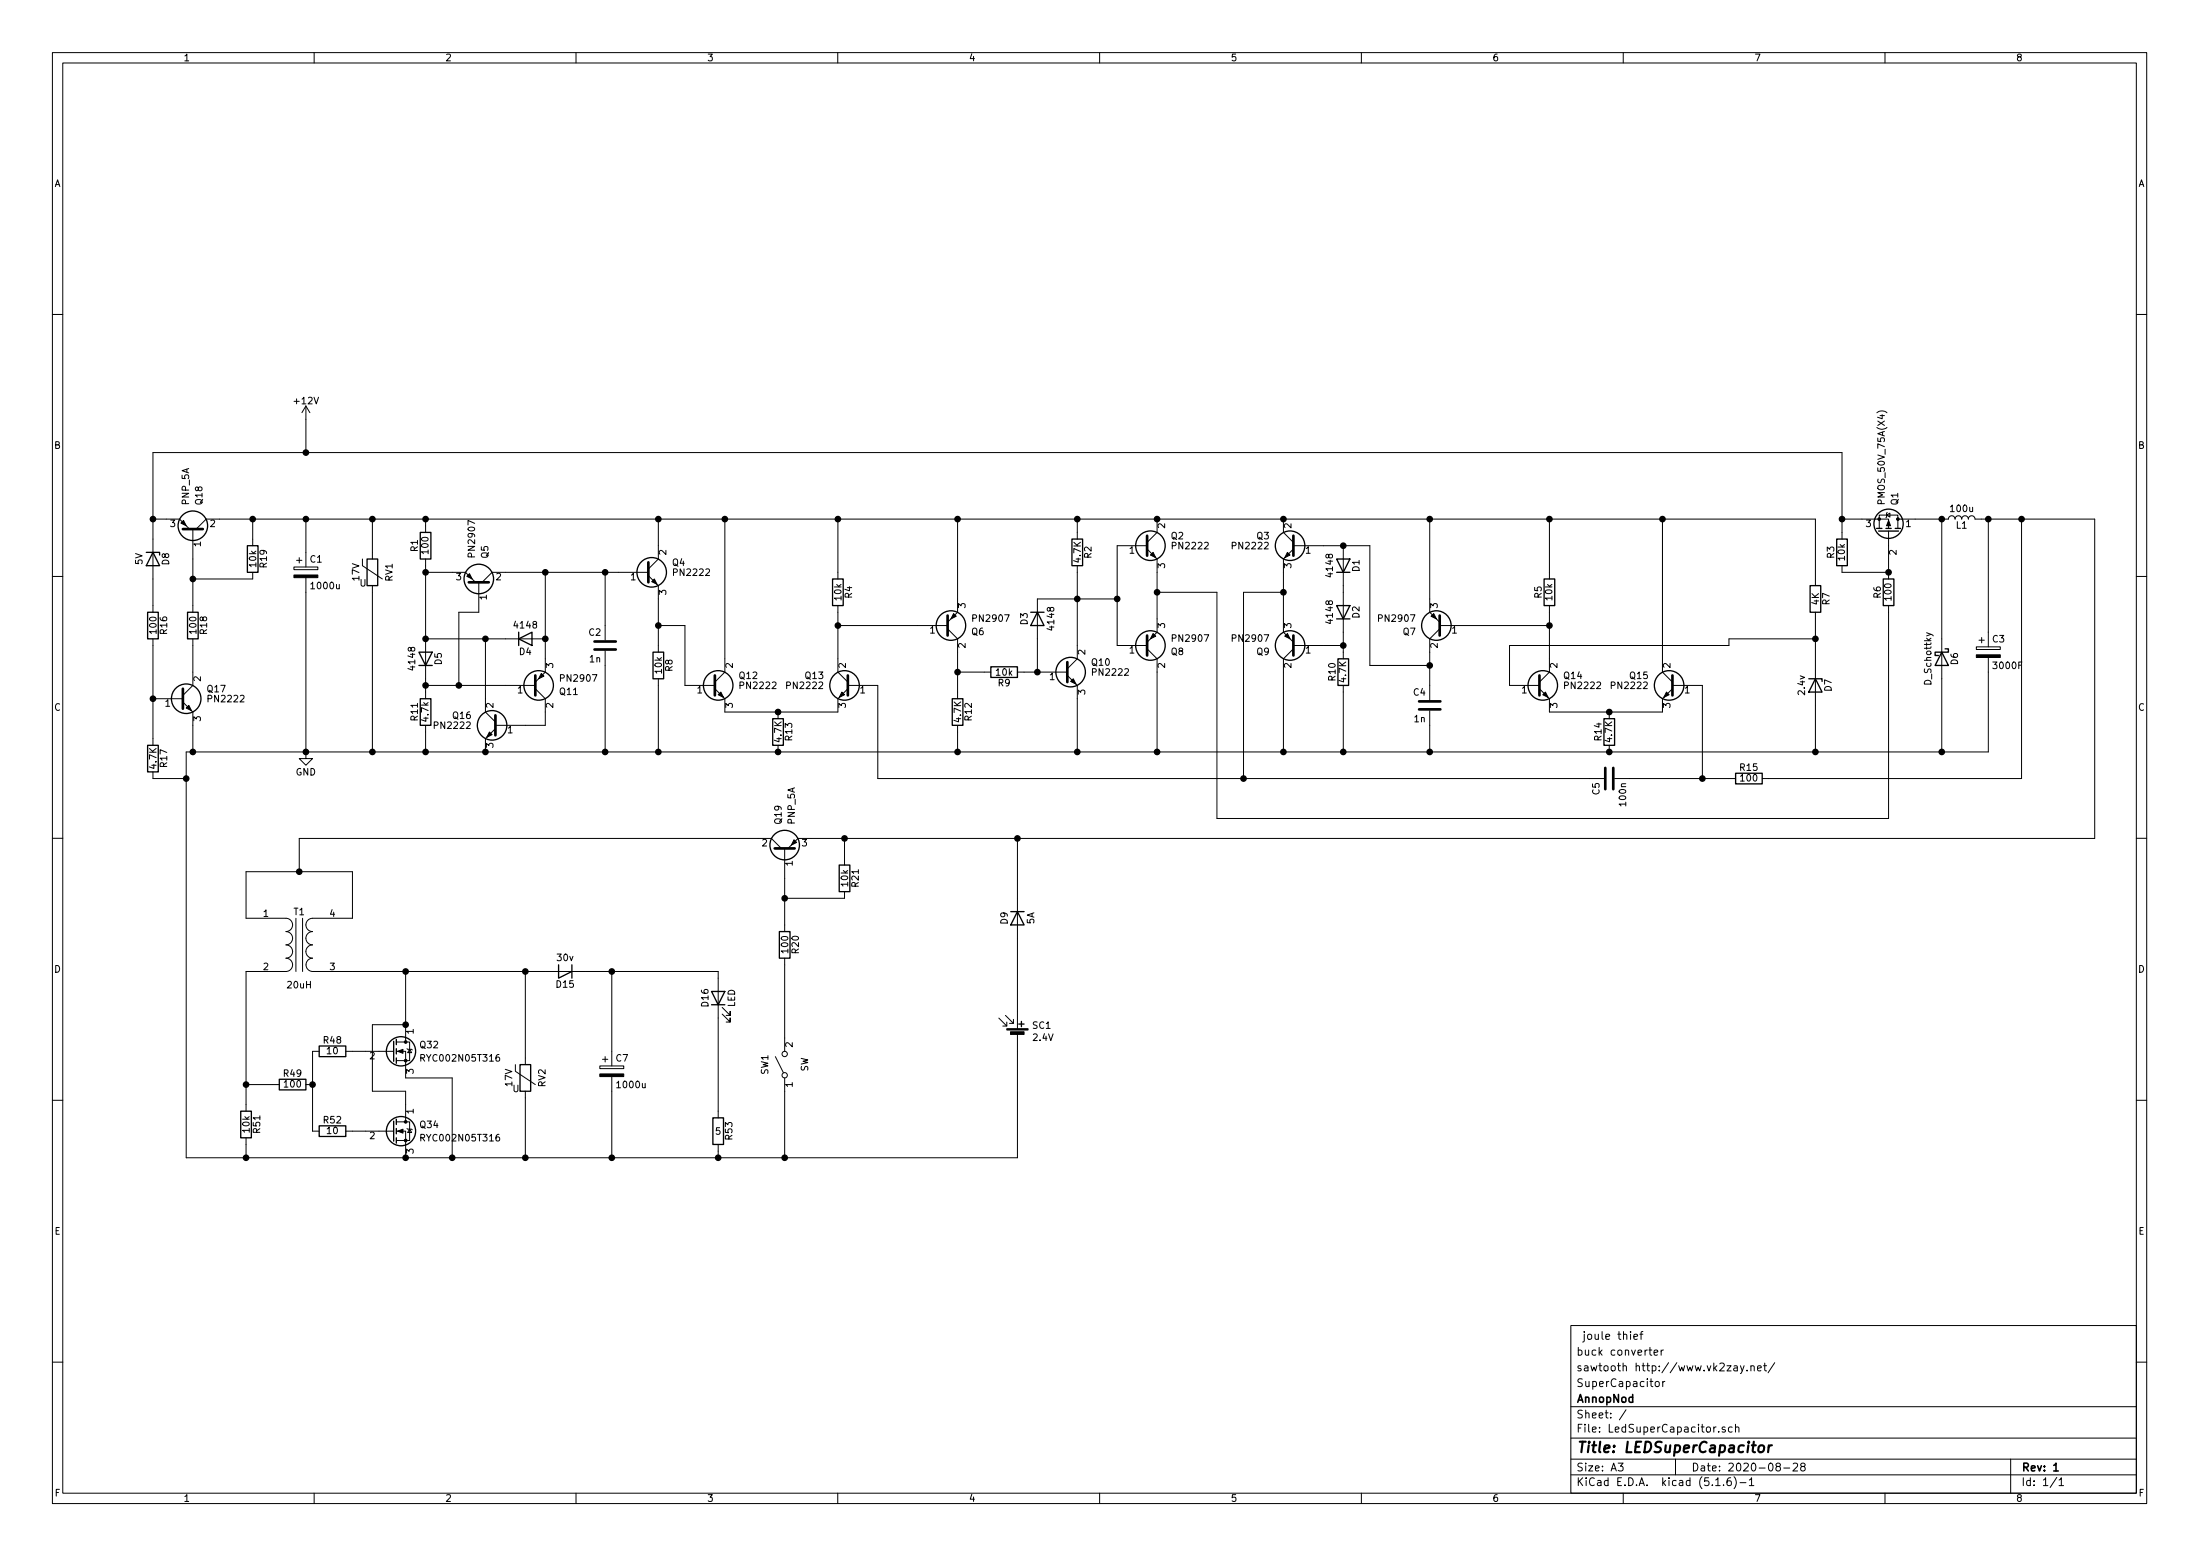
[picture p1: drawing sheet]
<svg xmlns="http://www.w3.org/2000/svg" width="420mm" height="297mm" viewBox="0 0 420 297" stroke-linecap="round" stroke-linejoin="round" font-family="sans-serif">
<g fill="none" stroke="#000" stroke-width=".19">
<path d="M10 10h400v277h-400zM12 12h396v273.1h-396zM60 10v2M110 10v2M160 10v2M210 10v2M260 10v2M310 10v2M360 10v2M10 60h2M58.4 77.5l-.7 1.3M58.4 77.5v8.9"/>
<path d="M58.4 77.5l.8 1.3M358.4 78.8a1.47 1.47 0 0 1 2 0M408 60h2M29.2 99.1h5.1l1.9 1.9M48.3 99.1v5.1M58.4 99.1v9.1M71.1 99.1v7.6M81.3 99.1v2.5M125.7 99.1v7.6l-1.9 1.9M138.4 99.1v29.2l-1.9 1.9M160 99.1v11.4M182.9 99.1v17.8l-1.9 1.9"/>
<path d="M205.7 99.1v3.8M221 99.1v2.5l-1.9 1.9M245.1 99.1v2.5l1.9 1.9M273 99.1v17.8l2 1.9M295.9 99.1v11.4M317.5 99.1v29.2l1.9 1.9M351.8 99.1h8.9v1.8M360.3 98.3l.6-.3v.7zM360.4 97.8l-.2 1M362.5 99.1h9.6a.63 .63 0 0 1 .6-.6 .63 .63 0 0 1 .7 .6 .63 .63 0 0 1 .6-.6 .63 .63 0 0 1 .6 .6 .63 .63 0 0 1 .7-.6 .63 .63 0 0 1 .6 .6 .63 .63 0 0 1 .7-.6 .63 .63 0 0 1 .6 .6h22.8v61h-247.6l-1.9 1.9M370.8 99.1v44.4M379.7 99.1v24.4"/>
<path d="M386.1 99.1v49.5h-49.6M10 110h2M36.8 101v15.9M37.5 101l1.9-1.9h307.3v12.7M48.3 109.3v1.2h-11.5M56.1 108.2h4.6v.5h-4.6zM56.6 107h1.1M57.1 106.5v1M58.4 110.3v34.5h1.3l-1.3 1.3-1.3-1.3h1.3M69.2 106.7v1.3l3.8 2.5M71.1 111.8v31.7M81.3 109.3h7.6l1.9 1.9"/>
<path d="M81.3 106.7v26.7M91.4 111.2v5.7h-3.8v13.9M104.1 109.3v19l-1.9 1.9M115.6 109.3v12.9M123.8 109.9l1.9 1.9v12.7M123.8 109.3h-29.8l-1.9 1.9M125.7 119.4h5.1v11.4h5.7M160 119.4h21M160 115.6v12.7l1.9 1.9M205.7 108v17.8l-1.9 1.9M213.4 114.3h-15.3v14M219.1 104.8l1.9 1.9v14l-1.9 1.9"/>
<path d="M219.1 104.2h-5.7v19h5.7M221 113.1h11.4v43.1h128.3v-40.6M245.1 113.1h-7.6v35.5M247 104.8l-1.9 1.9v14l1.9 1.9M247 104.2h14.6v22.8h11.4M256.5 104.2v21.6M275 119.4h20.9M295.9 115.6v12.7l-1.9 1.9M346.7 116.9v26.6M351.8 102.9v-16.5h-322.6v30.5M351.8 108v1.3h8.9M358.9 100.9v-2.6h3.6v2.6"/>
<path d="M360.7 101.4v9.1M408 110h2M29.2 122v20.3M29.2 133.4h5.7M34.9 134l1.9 1.9v7.6M36.8 122v8.8l-1.9 2M81.3 130.8h20.9M81.3 138.5v5M81.3 122h22.8M92.7 122v13.9l1.9 1.9M94.6 139.1l-1.9 1.9v2.5M102.2 131.5l1.9 1.9v5.1h-9.5"/>
<path d="M115.6 124.2v19.3M125.7 129.6v13.9M136.5 131.5l1.9 1.9v2.5h21.6v-2.5l1.9-1.9M148.6 135.9v1.3M161.9 130.8h5.7v17.8h138.7M181 120.1l1.9 1.9v11.4M182.9 138.5v5M182.9 128.3h6.3M194.3 128.3h9.5M203.8 128.9l1.9 1.9v12.7M219.1 123.9l1.9 1.9v17.7M247 123.2h9.5"/>
<path d="M247 123.9l-1.9 1.9v17.7M256.5 130.8v12.7M273 135.7v7.8M275 120.1l-2 1.9v11.6M294 131.5l1.9 1.9v2.5h21.6v-2.5l1.9-1.9M307.3 135.9v1.3M319.4 130.8h5.7v17.8M346.7 122h-16.5v1.2h-41.9v7.6h5.7M367.9 120.8l1.2 .4 .1 .2M377.4 123.5h4.6v.5h-4.6zM378 122.2h1M378.5 121.7v1"/>
<path d="M379.7 125.5v18h-344.1v77.5h158.7v-23.6M29.2 147.4v1.2h6.4M148.6 142.3v1.2M307.3 142.3v1.2M308.4 148.6h23.1M10 160h2M56.5 175.3v10.2M57.8 175.3v10.2M149.2 162l-1.9-1.9h-90.2v6.3M149.9 162v15.8M161.3 160.1v5M161.3 170.2v1.3h-11.4"/>
<path d="M194.3 160.1v36.3M408 160h2M75.7 198.9h2.5v3.6h-2.5M77.5 185.5v13.4M77.5 195.6h-6.4v12.7h6.4v5.9M100.3 185.5v17.7M116.8 185.5v18M137.9 193.6l1.5 1.5v-.8v.8h-.7M137.9 192.3l1.5 1.5v-.7v.7h-.7M149.9 182.9v17.8M190.8 194.3l1.5 1.6M192 193.8l1.5 1.6"/>
<path d="M192.3 195.1v.8h-.8M193.5 194.6v.8h-.7M10 210h2M47 212.1v-26.6h7.6a1.27 1.27 0 0 0 1.3-1.3 1.27 1.27 0 0 0-1.3-1.3 1.27 1.27 0 0 0 1.3-1.3 1.27 1.27 0 0 0-1.3-1.2 1.27 1.27 0 0 0 1.3-1.3 1.27 1.27 0 0 0-1.3-1.3 1.27 1.27 0 0 0 1.3-1.2 1.27 1.27 0 0 0-1.3-1.3h-7.6v-8.9h20.3v8.9h-7.6a1.27 1.27 0 0 0-1.3 1.3 1.27 1.27 0 0 0 1.3 1.2 1.27 1.27 0 0 0-1.3 1.3 1.27 1.27 0 0 0 1.3 1.3 1.27 1.27 0 0 0-1.3 1.2 1.27 1.27 0 0 0 1.3 1.3 1.27 1.27 0 0 0-1.3 1.3 1.27 1.27 0 0 0 1.3 1.3h77.5v27.9M47 217.2v3.8M47 207h6.3M58.4 207h1.3M61 200.7h-1.3v15.2h1.3M66 215.9h9.2M66 200.7h9.2M75.7 215.9h1.8v5.1M75.7 214.2h2.5v3.5h-2.5"/>
<path d="M75.7 200.7h1.8v5.1h8.9v15.2M77.7 215.4l1 .3M77.7 200.2l1 .2M78.2 215.6l.4 .6h-.7zM78.2 200.3l.4 .7h-.7zM80.4 217.2h.6l.1-.2-.1-.3-.6-.2v1.3M80.4 202l.6-.1 .1-.2-.1-.3-.6-.1v1.3M95.3 216.5l-.4 .1a.87 .87 0 0 0 0 1.2l.5-.1v-.5l-.5-.2-.2 .3M95.3 201.3l-.4 .1a.87 .87 0 0 0 0 1.2l.5-.2v-.5l-.5-.1-.2 .2M98.4 203.2v1.3l3.8 2.5M100.3 208.3v12.7M114.6 203.5h4.5v.5h-4.5z"/>
<path d="M115.1 202.2h1M115.6 201.7v1M116.8 205.5v15.5M137.2 218.5v2.5M148.1 201.7l1.5 3.1M149.9 205.8v15.2M408 210h2M300 253h108v32.1h-108zM311.4 254.2v.1M311.4 254.7v1M312 255.2l.8-.1-.1-.3-.4-.1-.3 .2 .1 .7h.6M313.2 254.7h.6"/>
<path d="M313.8 254.2l-.3 .1-.1 .1v1.3M314.9 257.7h.6M315.1 257.2v1.3l.4 .2M315.9 258.2l.7-.1-.1-.3-.4-.1-.2 .2 .1 .7h.5M317.2 257.7v1M317.7 257.7l-.5 .3M10 260h2M300 278.5h108M300 274.5h108M300 268.5h108M309 279.3h1l-.5 .6 .4 .1v.7l-.2 .1-.7-.1M310.5 269.1l-1.2 2"/>
<path d="M316.2 263.8l.2-.1 .4 .1 .1 .6-.1 .2-.4 .1-.2-.1zM317.6 263.7v1M318 263.7l-.4 .1v.2M320 278.5v3M328.2 273.3v.1M329.5 272.5a.37 .37 0 0 0-.6 .1l.1 .2 .5 .2v.1l-.2 .3-.4-.1M330.8 272.5l-.4-.1-.3 .3 .1 .6 .2 .1 .4-.1M331.2 260.8h.5l.1 .9M331.4 272.5h.1a.37 .37 0 0 1 .6 .1v.8M331.4 271.9v1.5M331.8 261.1h-.5l-.2 .3 .2 .3 .5-.1M332.4 260.7l.3 1"/>
<path d="M333.1 260.7l-.5 1.4-.2 .1M333.7 261.6v.1M334.4 260.8a.37 .37 0 0 1 .6 .1v.8M334.4 260.7v1M335.7 261.2l.7-.1-.1-.3-.4-.1-.2 .2v.7h.6M336.8 260.7h.6M337 260.2v1.3l.4 .2M338.9 260.1l-1.2 2M339.5 279.9l-.3-.2v-.2l.3-.2 .4 .1 .1 .2-.1 .3h-.4l-.3 .3v.5l.3 .1 .4-.1 .1-.2v-.3l-.2-.3M342.5 279.5l.5-.2 .3 .2v.2l-.9 1.1h.9M344.2 279.9l-.3-.2 .1-.2 .2-.2 .4 .1 .2 .2-.1 .2-.5 .1-.3 .3v.3l.3 .3h.2l.4-.3-.1-.4-.3-.2M384 278.5v6.6"/>
<path d="M408 260h2M60 285.1v1.9M110 285.1v1.9M160 285.1v1.9M210 285.1v1.9M260 285.1v1.9M300 281.5h108M310 285.1v1.9M327.7 283.6h.8M329.2 283.5v.1M330.5 282.1a.59 .59 0 0 0-.7 .6l.1 .8 .5 .1 .2-.1 .1-.5-.2-.3h-.4l-.3 .3M331.2 281.9a1.71 1.71 0 0 1 0 2.3"/>
<path d="M332.3 283h1.2M334.1 282.5l.4-.4v1.5M334.1 283.6h.8M340.7 280.2h1.1M360 285.1v1.9M392.8 282l-1.3 2M393.2 282.5l.5-.4v1.5M393.2 283.6h.9"/>
<circle cx="149.9" cy="205.3" r=".51"/>
<circle cx="149.9" cy="201.2" r=".51"/>
</g>
<path d="M392.2 279.7l.5-.4v1.5M392.2 280.8h.9" fill="none" stroke="#000" stroke-width=".3"/>
<path d="M336 276.1l.1-.1a.54 .54 0 0 1 .8 .3v.5a.56 .56 0 0 1-.6 .4 .56 .56 0 0 1-.5-.4zM337.8 275.9l-.1 1.3M338.4 275.9a.55 .55 0 0 0-.6 .4" fill="none" stroke="#000" stroke-width=".41"/>
<g fill="none" stroke="#000" stroke-width=".25">
<path d="M27.9 105.4h2.6v.6M28.2 116.9h2v5.1h-2zM29.2 105.4l1.3 2.6h-2.6zM35.8 116.9h2v5.1h-2zM47.2 104.2h2.1v5.1h-2.1zM70.1 106.7h2v5.1h-2zM80.3 101.6h2v5.1h-2zM159 110.5h2v5.1h-2zM196.8 116.9h2.6M198.1 116.9l1.3 2.5h-2.6zM204.7 102.9h2.1v5.1h-2.1zM255.3 115.6h2.5l-1.3 2.5z"/>
<path d="M255.3 106.7h2.5l-1.3 2.6zM255.3 118.1h2.5M255.3 109.3h2.5M294.9 110.5h2v5.1h-2zM345.7 111.8h2v5.1h-2zM350.8 102.9h2v5.1h-2zM358.4 100.9h1M358.8 101.4h3.8M359.7 110.5h2v5.1h-2zM360.2 100.9h1M361.9 100.9h1.1M80 124.5h2.5l-1.2 2.5z"/>
<path d="M80 127h2.5M80.3 133.4h2v5.1h-2zM99.1 122l2.5-1.3v2.5zM99.1 120.7v2.5M124.7 124.5h2v5.1h-2zM147.6 137.2h2v5.1h-2zM181.9 133.4h2v5.1h-2zM189.2 127.3h5.1v2h-5.1zM255.5 125.8h2.1v5h-2.1zM306.3 137.2h2.1v5.1h-2.1zM345.4 129.6h2.6v.5M346.7 129.6l1.3 2.5h-2.6z"/>
<path d="M370.8 124.5l1.3 2.5h-2.5zM371.5 123.9h.6v.6h-2.5v.6h.6M28.2 142.3h2v5.1h-2zM331.5 147.6h5v2h-5zM148.8 177.8h2.1v5.1h-2.1zM160.3 165.1h2v5.1h-2zM193 174h2.6M194.3 174l1.3 2.6h-2.6zM61 199.7h5v2h-5zM75.2 198.8v3.8M75.7 198.4v1M106.7 184.2v2.5l2.5-1.2"/>
<path d="M109.2 184.2v2.5M135.9 189.3h2.5l-1.2 2.5zM135.9 191.8h2.5M194.6 195.5h1M195.1 195v1M46 212.1h2v5.1h-2zM53.3 206h5.1v2.1h-5.1zM61 214.9h5v2.1h-5zM75.2 214v3.8M75.7 200.2v1M75.7 202v1M75.7 213.7v1"/>
<path d="M75.7 215.4v1M75.7 217.2v1M99.3 203.2h2v5.1h-2zM136.1 213.4h2.1v5.1h-2.1z"/>
<circle cx="360.7" cy="100" r="2.79"/>
<circle cx="36.8" cy="100.4" r="2.82"/>
<circle cx="91.4" cy="110.5" r="2.82"/>
<circle cx="124.5" cy="109.3" r="2.82"/>
<circle cx="181.6" cy="119.4" r="2.82"/>
<circle cx="219.7" cy="104.2" r="2.82"/>
<circle cx="246.4" cy="104.2" r="2.82"/>
<circle cx="274.3" cy="119.4" r="2.82"/>
<circle cx="35.6" cy="133.4" r="2.82"/>
<circle cx="94" cy="138.5" r="2.82"/>
<circle cx="102.9" cy="130.8" r="2.82"/>
<circle cx="137.2" cy="130.8" r="2.82"/>
<circle cx="161.3" cy="130.8" r="2.82"/>
<circle cx="204.5" cy="128.3" r="2.82"/>
<circle cx="219.7" cy="123.2" r="2.82"/>
<circle cx="246.4" cy="123.2" r="2.82"/>
<circle cx="294.6" cy="130.8" r="2.82"/>
<circle cx="318.8" cy="130.8" r="2.82"/>
<circle cx="149.9" cy="161.3" r="2.82"/>
<circle cx="76.6" cy="200.7" r="2.79"/>
<circle cx="76.6" cy="215.9" r="2.79"/>
</g>
<g fill="#000" stroke="#000" stroke-width=".19">
<path d="M34.5 99.9l.6-.5 .5 1zM360.7 99.4l.4 1h-.8zM56.1 109.8h4.6v.5h-4.6zM89.2 110l.5-.5 .5 1zM125 110.5l.5 1-1-.5zM182.1 117.1l.5 .5-1 .5zM219.7 106l.5-.6 .5 1.1zM245.9 105.4l.5 .6-1 .5zM273.3 117.6l.5-.5 .5 1zM35.6 135.2l.5-.5 .5 1zM103.4 128.6l.5 .5-1 .5zM137.2 132.6l.5-.5 .5 1z"/>
<path d="M160.8 132.1l.5 .5-1 .5zM205 129.6l.5 1-1-.5zM220.2 120.9l.5 .5-1 .6zM245.4 121.4l.5-.5 .5 1.1zM294.6 132.6l.5-.5 .6 1zM318.3 132.1l.5 .5-1 .5zM377.4 125h4.6v.5h-4.6zM93.5 139.7l.5 .5-1 .6zM151.6 160.3l.5 .5-1 .5zM192.3 196.4h4v.2h-4zM193 197h2.6v.5h-2.6zM75.9 215.9l1.1-.3v.7z"/>
<path d="M75.9 200.7l1.1-.4v.8zM114.6 205h4.5v.5h-4.5z"/>
<circle cx="358.9" cy="99.1" r=".25"/>
<circle cx="362.5" cy="99.1" r=".25"/>
<circle cx="77.5" cy="198.9" r=".25"/>
<circle cx="77.5" cy="202.5" r=".25"/>
<circle cx="77.5" cy="217.7" r=".25"/>
<circle cx="77.5" cy="214.2" r=".25"/>
</g>
<g fill="none" stroke="#000" stroke-width=".51">
<path d="M34.9 101h3.8M89.5 111.2h3.8M123.8 107.4v3.8M181 117.5v3.8M219.1 102.3v3.8M247 102.3v3.8M275 117.5v3.8M34.9 131.5v3.8M94.6 136.6v3.8M102.2 128.9v3.9M113.5 124h4.1M113.5 122.5h4.1"/>
<path d="M136.5 128.9v3.9M161.9 128.9v3.9M203.8 126.4v3.8M219.1 121.3v3.8M247 121.3v3.8M271 135.4h4.1M271 133.9h4.1M294 128.9v3.9M319.4 128.9v3.9M306.6 146.6v4.1M308.1 146.6v4.1M148 162h3.8"/>
</g>
<g fill="#000" stroke="#000" stroke-width=".25">
<circle cx="29.2" cy="99.1" r=".51"/>
<circle cx="48.3" cy="99.1" r=".51"/>
<circle cx="58.4" cy="99.1" r=".51"/>
<circle cx="58.4" cy="86.4" r=".51"/>
<circle cx="71.1" cy="99.1" r=".51"/>
<circle cx="81.3" cy="99.1" r=".51"/>
<circle cx="125.7" cy="99.1" r=".51"/>
<circle cx="138.4" cy="99.1" r=".51"/>
<circle cx="160" cy="99.1" r=".51"/>
<circle cx="182.9" cy="99.1" r=".51"/>
<circle cx="205.7" cy="99.1" r=".51"/>
<circle cx="221" cy="99.1" r=".51"/>
<circle cx="245.1" cy="99.1" r=".51"/>
<circle cx="273" cy="99.1" r=".51"/>
<circle cx="295.9" cy="99.1" r=".51"/>
<circle cx="317.5" cy="99.1" r=".51"/>
<circle cx="351.8" cy="99.1" r=".51"/>
<circle cx="370.8" cy="99.1" r=".51"/>
<circle cx="379.7" cy="99.1" r=".51"/>
<circle cx="386.1" cy="99.1" r=".51"/>
<circle cx="36.8" cy="110.5" r=".51"/>
<circle cx="81.3" cy="109.3" r=".51"/>
<circle cx="104.1" cy="109.3" r=".51"/>
<circle cx="115.6" cy="109.3" r=".51"/>
<circle cx="125.7" cy="119.4" r=".51"/>
<circle cx="160" cy="119.4" r=".51"/>
<circle cx="205.7" cy="114.3" r=".51"/>
<circle cx="213.4" cy="114.3" r=".51"/>
<circle cx="221" cy="113.1" r=".51"/>
<circle cx="245.1" cy="113.1" r=".51"/>
<circle cx="256.5" cy="104.2" r=".51"/>
<circle cx="295.9" cy="119.4" r=".51"/>
<circle cx="360.7" cy="109.3" r=".51"/>
<circle cx="29.2" cy="133.4" r=".51"/>
<circle cx="81.3" cy="130.8" r=".51"/>
<circle cx="81.3" cy="122" r=".51"/>
<circle cx="87.6" cy="130.8" r=".51"/>
<circle cx="92.7" cy="122" r=".51"/>
<circle cx="104.1" cy="122" r=".51"/>
<circle cx="148.6" cy="135.9" r=".51"/>
<circle cx="182.9" cy="128.3" r=".51"/>
<circle cx="198.1" cy="128.3" r=".51"/>
<circle cx="256.5" cy="123.2" r=".51"/>
<circle cx="273" cy="127" r=".51"/>
<circle cx="307.3" cy="135.9" r=".51"/>
<circle cx="346.7" cy="122" r=".51"/>
<circle cx="35.6" cy="148.6" r=".51"/>
<circle cx="36.8" cy="143.5" r=".51"/>
<circle cx="58.4" cy="143.5" r=".51"/>
<circle cx="71.1" cy="143.5" r=".51"/>
<circle cx="81.3" cy="143.5" r=".51"/>
<circle cx="92.7" cy="143.5" r=".51"/>
<circle cx="115.6" cy="143.5" r=".51"/>
<circle cx="125.7" cy="143.5" r=".51"/>
<circle cx="148.6" cy="143.5" r=".51"/>
<circle cx="182.9" cy="143.5" r=".51"/>
<circle cx="205.7" cy="143.5" r=".51"/>
<circle cx="221" cy="143.5" r=".51"/>
<circle cx="237.5" cy="148.6" r=".51"/>
<circle cx="245.1" cy="143.5" r=".51"/>
<circle cx="256.5" cy="143.5" r=".51"/>
<circle cx="273" cy="143.5" r=".51"/>
<circle cx="307.3" cy="143.5" r=".51"/>
<circle cx="325.1" cy="148.6" r=".51"/>
<circle cx="346.7" cy="143.5" r=".51"/>
<circle cx="370.8" cy="143.5" r=".51"/>
<circle cx="57.2" cy="166.4" r=".51"/>
<circle cx="149.9" cy="171.5" r=".51"/>
<circle cx="161.3" cy="160.1" r=".51"/>
<circle cx="194.3" cy="160.1" r=".51"/>
<circle cx="77.5" cy="195.6" r=".51"/>
<circle cx="77.5" cy="185.5" r=".51"/>
<circle cx="100.3" cy="185.5" r=".51"/>
<circle cx="116.8" cy="185.5" r=".51"/>
<circle cx="47" cy="207" r=".51"/>
<circle cx="59.7" cy="207" r=".51"/>
<circle cx="47" cy="221" r=".51"/>
<circle cx="77.5" cy="221" r=".51"/>
<circle cx="86.4" cy="221" r=".51"/>
<circle cx="100.3" cy="221" r=".51"/>
<circle cx="116.8" cy="221" r=".51"/>
<circle cx="137.2" cy="221" r=".51"/>
<circle cx="149.9" cy="221" r=".51"/>
</g>
<text font-size="2.8" x="301" y="277.3">Title: LEDSuperCapacitor</text>
<g font-size="2.1">
<text x="301.6" y="255.8">joule thief</text>
<text x="301" y="261.8">sawtooth http://www.vk2zay.net/</text>
<text x="301" y="258.8">buck converter</text>
<text x="301" y="267.8">AnnopNod</text>
<text x="301" y="264.8">SuperCapacitor</text>
<text x="301" y="273.5">File: LedSuperCapacitor.sch</text>
<text x="301" y="270.8">Sheet: /</text>
<text x="301" y="280.9">Size: A3</text>
<text x="323" y="280.9">Date: 2020-08-28</text>
<text x="386" y="280.9">Rev: 1</text>
<text x="301" y="283.7">KiCad E.D.A. kicad (5.1.6)-1</text>
<text x="386" y="283.7">Id: 1/1</text>
</g>
<g font-size="1.8">
<text x="35" y="11.7">1</text>
<text x="85" y="11.7">2</text>
<text x="135" y="11.7">3</text>
<text x="185" y="11.7">4</text>
<text x="235" y="11.7">5</text>
<text x="285" y="11.7">6</text>
<text x="335" y="11.7">7</text>
<text x="385" y="11.7">8</text>
<text x="10.4" y="35.7">A</text>
<text x="408.4" y="35.7">A</text>
<text x="56.3" y="77.2">+12V</text>
<text x="10.4" y="85.7">B</text>
<text x="408.4" y="85.7">B</text>
<text x="360" y="95.8" transform="rotate(-90 360 95.8)">PMOS_50V_75A(X4)</text>
<text x="32.5" y="100.6">3</text>
<text x="36.1" y="96.3" transform="rotate(-90 36.1 96.3)">PNP_5A</text>
<text x="38.7" y="96.3" transform="rotate(-90 38.7 96.3)">Q18</text>
<text x="40.2" y="100.6">2</text>
<text x="222.5" y="100.8" transform="rotate(-90 222.5 100.8)">2</text>
<text x="246.6" y="100.8" transform="rotate(-90 246.6 100.8)">2</text>
<text x="356.4" y="100.6">3</text>
<text x="362.5" y="96.4" transform="rotate(-90 362.5 96.4)">Q1</text>
<text x="364" y="100.6">1</text>
<text x="372.6" y="97.8">100u</text>
<text x="373.6" y="100.9">L1</text>
<text x="27.2" y="107.8" transform="rotate(-90 27.2 107.8)">5V</text>
<text x="32.3" y="107.8" transform="rotate(-90 32.3 107.8)">D8</text>
<text x="38.4" y="104.3" transform="rotate(-90 38.4 104.3)">1</text>
<text x="59.3" y="107.4">C1</text>
<text x="79.8" y="105.3" transform="rotate(-90 79.8 105.3)">R1</text>
<text x="81.8" y="105.6" transform="rotate(-90 81.8 105.6)">100</text>
<text x="90.7" y="106.1" transform="rotate(-90 90.7 106.1)">PN2907</text>
<text x="93.3" y="106.5" transform="rotate(-90 93.3 106.5)">Q5</text>
<text x="127.3" y="105.9" transform="rotate(-90 127.3 105.9)">2</text>
<text x="206.4" y="107.3" transform="rotate(-90 206.4 107.3)">4.7K</text>
<text x="208.5" y="106.6" transform="rotate(-90 208.5 106.6)">R2</text>
<text x="215.7" y="105.7">1</text>
<text x="223.7" y="103">Q2</text>
<text x="224.1" y="104.9">PN2222</text>
<text x="235.6" y="104.9">PN2222</text>
<text x="240.1" y="103">Q3</text>
<text x="249.4" y="105.7">1</text>
<text x="350.3" y="106.6" transform="rotate(-90 350.3 106.6)">R3</text>
<text x="352.3" y="106.9" transform="rotate(-90 352.3 106.9)">10k</text>
<text x="362.2" y="105.9" transform="rotate(-90 362.2 105.9)">2</text>
<text x="48.9" y="108.2" transform="rotate(-90 48.9 108.2)">10k</text>
<text x="51" y="108.3" transform="rotate(-90 51 108.3)">R19</text>
<text x="59.6" y="112.5">1000u</text>
<text x="68.6" y="110.8" transform="rotate(-90 68.6 110.8)">17V</text>
<text x="68.7" y="112">U</text>
<text x="75" y="111" transform="rotate(-90 75 111)">RV1</text>
<text x="87.1" y="110.8">3</text>
<text x="94.8" y="110.8">2</text>
<text x="120.5" y="110.8">1</text>
<text x="127.3" y="113.5" transform="rotate(-90 127.3 113.5)">3</text>
<text x="128.4" y="108">Q4</text>
<text x="128.9" y="109.9">PN2222</text>
<text x="222.5" y="108.5" transform="rotate(-90 222.5 108.5)">3</text>
<text x="246.6" y="108.5" transform="rotate(-90 246.6 108.5)">3</text>
<text x="254.6" y="109.9" transform="rotate(-90 254.6 109.9)">4148</text>
<text x="259.6" y="109.1" transform="rotate(-90 259.6 109.1)">D1</text>
<text x="93" y="114.5" transform="rotate(-90 93 114.5)">1</text>
<text x="98.4" y="120">4148</text>
<text x="160.7" y="114.5" transform="rotate(-90 160.7 114.5)">10k</text>
<text x="162.7" y="114.2" transform="rotate(-90 162.7 114.2)">R4</text>
<text x="184.4" y="116.1" transform="rotate(-90 184.4 116.1)">3</text>
<text x="186" y="118.7">PN2907</text>
<text x="196.3" y="119.3" transform="rotate(-90 196.3 119.3)">D3</text>
<text x="222.5" y="119.9" transform="rotate(-90 222.5 119.9)">3</text>
<text x="246.6" y="119.9" transform="rotate(-90 246.6 119.9)">3</text>
<text x="254.6" y="118.8" transform="rotate(-90 254.6 118.8)">4148</text>
<text x="259.6" y="118" transform="rotate(-90 259.6 118)">D2</text>
<text x="263.5" y="118.7">PN2907</text>
<text x="274.6" y="116.1" transform="rotate(-90 274.6 116.1)">3</text>
<text x="294.4" y="114.2" transform="rotate(-90 294.4 114.2)">R5</text>
<text x="296.5" y="114.5" transform="rotate(-90 296.5 114.5)">10k</text>
<text x="347.4" y="115.5" transform="rotate(-90 347.4 115.5)">4K</text>
<text x="349.4" y="115.5" transform="rotate(-90 349.4 115.5)">R7</text>
<text x="359.2" y="114.2" transform="rotate(-90 359.2 114.2)">R6</text>
<text x="361.2" y="114.5" transform="rotate(-90 361.2 114.5)">100</text>
<text x="29.9" y="120.9" transform="rotate(-90 29.9 120.9)">100</text>
<text x="31.9" y="121" transform="rotate(-90 31.9 121)">R16</text>
<text x="37.5" y="120.9" transform="rotate(-90 37.5 120.9)">100</text>
<text x="39.5" y="121" transform="rotate(-90 39.5 121)">R18</text>
<text x="99.2" y="125.1">D4</text>
<text x="112.5" y="121.4">C2</text>
<text x="177.6" y="120.9">1</text>
<text x="184.4" y="123.7" transform="rotate(-90 184.4 123.7)">2</text>
<text x="185.6" y="121.2">Q6</text>
<text x="201.3" y="120.1" transform="rotate(-90 201.3 120.1)">4148</text>
<text x="207.3" y="125" transform="rotate(-90 207.3 125)">2</text>
<text x="215.7" y="124.8">1</text>
<text x="223.7" y="125.1">Q8</text>
<text x="224.1" y="122.5">PN2907</text>
<text x="235.6" y="122.5">PN2907</text>
<text x="240.1" y="125.1">Q9</text>
<text x="249.4" y="124.8">1</text>
<text x="268" y="121.2">Q7</text>
<text x="274.6" y="123.7" transform="rotate(-90 274.6 123.7)">2</text>
<text x="277.3" y="120.9">1</text>
<text x="380.6" y="122.6">C3</text>
<text x="38.4" y="130.1" transform="rotate(-90 38.4 130.1)">2</text>
<text x="79.3" y="127.7" transform="rotate(-90 79.3 127.7)">4148</text>
<text x="84.4" y="126.9" transform="rotate(-90 84.4 126.9)">D5</text>
<text x="105.7" y="127.5" transform="rotate(-90 105.7 127.5)">3</text>
<text x="107.3" y="130.1">PN2907</text>
<text x="112.6" y="126.5">1n</text>
<text x="126.4" y="128.5" transform="rotate(-90 126.4 128.5)">10k</text>
<text x="128.4" y="128.2" transform="rotate(-90 128.4 128.2)">R8</text>
<text x="140" y="127.5" transform="rotate(-90 140 127.5)">2</text>
<text x="141.2" y="129.6">Q12</text>
<text x="141.6" y="131.5">PN2222</text>
<text x="150.5" y="131.5">PN2222</text>
<text x="153.8" y="129.6">Q13</text>
<text x="161.5" y="127.5" transform="rotate(-90 161.5 127.5)">2</text>
<text x="190.3" y="129">10k</text>
<text x="190.7" y="131">R9</text>
<text x="200.5" y="129.8">1</text>
<text x="208.6" y="127.1">Q10</text>
<text x="208.9" y="129">PN2222</text>
<text x="222.5" y="127.5" transform="rotate(-90 222.5 127.5)">2</text>
<text x="246.6" y="127.5" transform="rotate(-90 246.6 127.5)">2</text>
<text x="255.1" y="129.9" transform="rotate(-90 255.1 129.9)">R10</text>
<text x="257.1" y="130.1" transform="rotate(-90 257.1 130.1)">4.7K</text>
<text x="297.4" y="127.5" transform="rotate(-90 297.4 127.5)">2</text>
<text x="298.7" y="129.6">Q14</text>
<text x="299" y="131.5">PN2222</text>
<text x="307.9" y="131.5">PN2222</text>
<text x="311.3" y="129.6">Q15</text>
<text x="319" y="127.5" transform="rotate(-90 319 127.5)">2</text>
<text x="349.8" y="132" transform="rotate(-90 349.8 132)">D7</text>
<text x="368.9" y="130.6" transform="rotate(-90 368.9 130.6)">D_Schottky</text>
<text x="373.9" y="126.9" transform="rotate(-90 373.9 126.9)">D6</text>
<text x="380.9" y="127.7">3000F</text>
<text x="10.4" y="135.7">C</text>
<text x="31.6" y="134.9">1</text>
<text x="38.4" y="137.7" transform="rotate(-90 38.4 137.7)">3</text>
<text x="39.6" y="132.2">Q17</text>
<text x="40" y="134.1">PN2222</text>
<text x="79.8" y="137.5" transform="rotate(-90 79.8 137.5)">R11</text>
<text x="81.8" y="137.7" transform="rotate(-90 81.8 137.7)">4.7k</text>
<text x="86.5" y="137.2">Q16</text>
<text x="94.2" y="135.1" transform="rotate(-90 94.2 135.1)">2</text>
<text x="98.9" y="132.4">1</text>
<text x="105.7" y="135.1" transform="rotate(-90 105.7 135.1)">2</text>
<text x="107" y="132.7">Q11</text>
<text x="133.2" y="132.4">1</text>
<text x="140" y="135.1" transform="rotate(-90 140 135.1)">3</text>
<text x="161.5" y="135.1" transform="rotate(-90 161.5 135.1)">3</text>
<text x="164.3" y="132.4">1</text>
<text x="183.6" y="137.8" transform="rotate(-90 183.6 137.8)">4.7K</text>
<text x="185.6" y="137.5" transform="rotate(-90 185.6 137.5)">R12</text>
<text x="207.3" y="132.6" transform="rotate(-90 207.3 132.6)">3</text>
<text x="270" y="132.8">C4</text>
<text x="270.1" y="137.9">1n</text>
<text x="290.7" y="132.4">1</text>
<text x="297.4" y="135.1" transform="rotate(-90 297.4 135.1)">3</text>
<text x="319" y="135.1" transform="rotate(-90 319 135.1)">3</text>
<text x="321.8" y="132.4">1</text>
<text x="344.7" y="132.6" transform="rotate(-90 344.7 132.6)">2.4v</text>
<text x="408.4" y="135.7">C</text>
<text x="83.2" y="139.2">PN2222</text>
<text x="94.2" y="142.8" transform="rotate(-90 94.2 142.8)">3</text>
<text x="97" y="140">1</text>
<text x="149.3" y="141.6" transform="rotate(-90 149.3 141.6)">4.7K</text>
<text x="151.3" y="141.3" transform="rotate(-90 151.3 141.3)">R13</text>
<text x="305.9" y="141.3" transform="rotate(-90 305.9 141.3)">R14</text>
<text x="307.9" y="141.6" transform="rotate(-90 307.9 141.6)">4.7K</text>
<text x="29.9" y="146.6" transform="rotate(-90 29.9 146.6)">4.7K</text>
<text x="31.9" y="146.4" transform="rotate(-90 31.9 146.4)">R17</text>
<text x="56.5" y="148">GND</text>
<text x="332.4" y="147.2">R15</text>
<text x="332.5" y="149.2">100</text>
<text x="305.5" y="151.7" transform="rotate(-90 305.5 151.7)">C5</text>
<text x="310.6" y="153.7" transform="rotate(-90 310.6 153.7)">100n</text>
<text x="145.6" y="161.6">2</text>
<text x="149.3" y="157.2" transform="rotate(-90 149.3 157.2)">Q19</text>
<text x="151.8" y="157.3" transform="rotate(-90 151.8 157.3)">PNP_5A</text>
<text x="153.2" y="161.6">3</text>
<text x="151.4" y="165.3" transform="rotate(-90 151.4 165.3)">1</text>
<text x="162" y="169.1" transform="rotate(-90 162 169.1)">10k</text>
<text x="164" y="169.3" transform="rotate(-90 164 169.3)">R21</text>
<text x="50.3" y="175">1</text>
<text x="56.1" y="174.7">T1</text>
<text x="63" y="175">4</text>
<text x="192.5" y="176.4" transform="rotate(-90 192.5 176.4)">D9</text>
<text x="197.5" y="176.4" transform="rotate(-90 197.5 176.4)">5A</text>
<text x="10.4" y="185.7">D</text>
<text x="50.3" y="185.2">2</text>
<text x="63" y="185.2">3</text>
<text x="106.5" y="183.5">30v</text>
<text x="150.5" y="181.8" transform="rotate(-90 150.5 181.8)">100</text>
<text x="152.6" y="182" transform="rotate(-90 152.6 182)">R20</text>
<text x="408.4" y="185.7">D</text>
<text x="55" y="188.7">20uH</text>
<text x="106.3" y="188.6">D15</text>
<text x="79" y="197.4" transform="rotate(-90 79 197.4)">1</text>
<text x="135.3" y="192.1" transform="rotate(-90 135.3 192.1)">D16</text>
<text x="140.4" y="192.3" transform="rotate(-90 140.4 192.3)">LED</text>
<text x="197.3" y="196.4">SC1</text>
<text x="61.8" y="199.2">R48</text>
<text x="62.5" y="201.3">10</text>
<text x="70.6" y="202.2">2</text>
<text x="80.3" y="200.1">Q32</text>
<text x="80.9" y="202.7">RYC002N05T316</text>
<text x="117.7" y="202.7">C7</text>
<text x="151.4" y="199.9" transform="rotate(-90 151.4 199.9)">2</text>
<text x="197.4" y="198.7">2.4V</text>
<text x="54.2" y="205.6">R49</text>
<text x="54.4" y="207.6">100</text>
<text x="79" y="205" transform="rotate(-90 79 205)">3</text>
<text x="97.8" y="207.4" transform="rotate(-90 97.8 207.4)">17V</text>
<text x="97.9" y="208.5">U</text>
<text x="104.2" y="207.5" transform="rotate(-90 104.2 207.5)">RV2</text>
<text x="118.1" y="207.7">1000u</text>
<text x="146.7" y="205.1" transform="rotate(-90 146.7 205.1)">SW1</text>
<text x="151.4" y="207.5" transform="rotate(-90 151.4 207.5)">1</text>
<text x="154.4" y="204.6" transform="rotate(-90 154.4 204.6)">SW</text>
<text x="61.8" y="214.5">R52</text>
<text x="79" y="212.6" transform="rotate(-90 79 212.6)">1</text>
<text x="80.3" y="215.4">Q34</text>
<text x="47.7" y="216.1" transform="rotate(-90 47.7 216.1)">10k</text>
<text x="49.7" y="216.3" transform="rotate(-90 49.7 216.3)">R51</text>
<text x="62.5" y="216.5">10</text>
<text x="70.6" y="217.5">2</text>
<text x="79" y="220.2" transform="rotate(-90 79 220.2)">3</text>
<text x="80.9" y="217.9">RYC002N05T316</text>
<text x="136.7" y="216.6">5</text>
<text x="139.9" y="217.5" transform="rotate(-90 139.9 217.5)">R53</text>
<text x="10.4" y="235.7">E</text>
<text x="408.4" y="235.7">E</text>
<text x="10.5" y="285.7">F</text>
<text x="35" y="286.7">1</text>
<text x="85" y="286.7">2</text>
<text x="135" y="286.7">3</text>
<text x="185" y="286.7">4</text>
<text x="235" y="286.7">5</text>
<text x="285" y="286.7">6</text>
<text x="335" y="286.7">7</text>
<text x="385" y="286.7">8</text>
<text x="408.5" y="285.7">F</text>
</g>
</svg>
